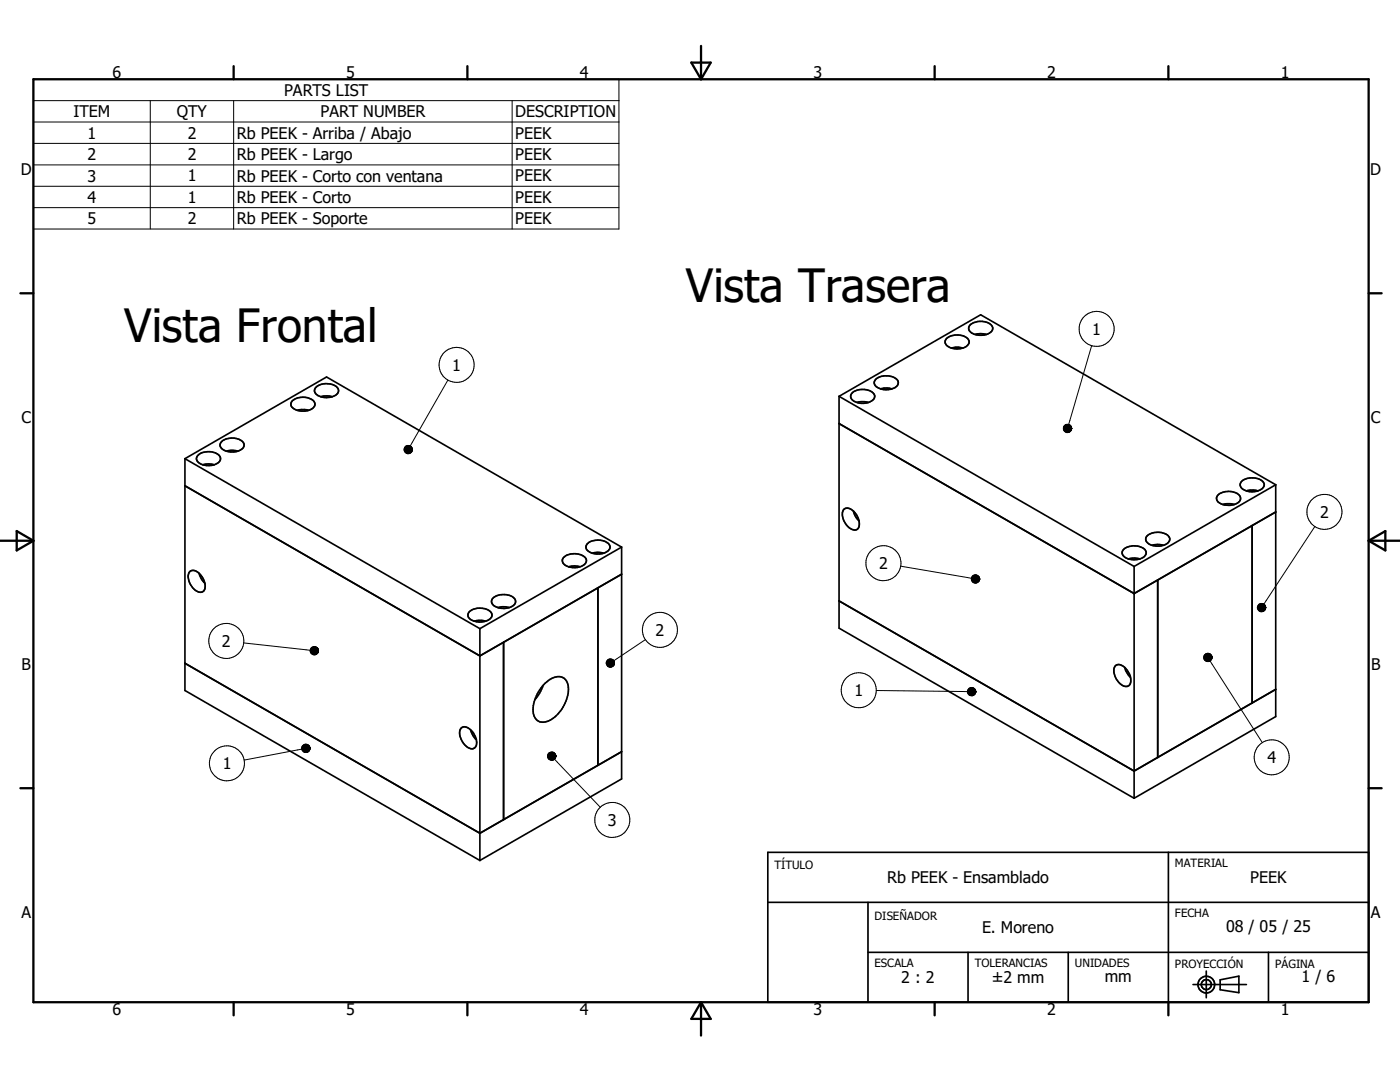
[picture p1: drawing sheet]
<svg xmlns="http://www.w3.org/2000/svg" width="279mm" height="216mm" viewBox="0 0 279 216" stroke-linecap="round" stroke-linejoin="round" font-family="sans-serif">
<g fill="none" stroke="#000" stroke-width=".33">
<path d="M58.3 80a3.3 3.3 0 0 1 4.4 .2 1.21 1.21 0 0 1-1.1 1.7 2.89 2.89 0 0 1-3.5-1v-.6zM63.1 77.3a3.3 3.3 0 0 1 4.3 .2 1.21 1.21 0 0 1-1.1 1.7 2.89 2.89 0 0 1-3.5-1.1v-.5zM64 79.2l.9-.2 1.4 .2M167.5 79.1l58.8 33.9M167.5 79.1v46.2l58.8 34M167.5 79.1l28.2-16.3 58.9 33.9M170.1 78.3a3.3 3.3 0 0 1 4.4 .4 1.16 1.16 0 0 1-1 1.6 3 3 0 0 1-3.7-.9v-.5zM174.8 75.6a3.3 3.3 0 0 1 4.4 .4 1.2 1.2 0 0 1-1 1.5 3 3 0 0 1-3.7-.9v-.5zM175.7 77.6l.9-.2 1.4 .2M189 67.5a3.2 3.2 0 0 1 4.3 .4 1.47 1.47 0 0 1-1.6 1.7 2.59 2.59 0 0 1-3.1-1.3v-.3zM189.9 69.5l.8-.2 1.5 .2M193.7 64.8a3.2 3.2 0 0 1 4.3 .3 1.19 1.19 0 0 1-1 1.6 3.4 3.4 0 0 1-3.6-.7l-.1-.7z"/>
<path d="M194.6 66.7l1.1-.1 1.2 .1M36.9 91.5l28.3-16.3 58.9 34M36.9 96.9l58.9 34M36.9 91.5l58.9 33.9M36.9 91.5v46.3l58.9 33.9M39.5 90.9a3.3 3.3 0 0 1 4.4 .2 1.12 1.12 0 0 1-.9 1.5 3.1 3.1 0 0 1-3.7-.7l-.1-.6zM40.5 92.7a3.7 3.7 0 0 1 2.2 0M44.4 88a3.3 3.3 0 0 1 4.2 .3 1.12 1.12 0 0 1-.9 1.6 3 3 0 0 1-3.8-.9l.1-.5zM45.2 90a3.8 3.8 0 0 1 2.3 0M59.3 81.9l.9-.2 1.4 .2M167.5 84.5l58.8 33.9M171 80.3l.9-.1 1.4 .1"/>
<path d="M243 98.9a3.2 3.2 0 0 1 4.5 .2 1.08 1.08 0 0 1-.8 1.4 3.4 3.4 0 0 1-3.8-.6l-.1-.5zM247.7 96.1a3.2 3.2 0 0 1 4.5 .2 1.2 1.2 0 0 1-1 1.6 3 3 0 0 1-3.6-.9l-.1-.5zM248.7 97.9l.9-.1 1.4 .1M254.6 96.7v46.3l-28.3 16.3M254.6 96.7l-28.3 16.3M38 114a1.65 1.65 0 0 1 2.1 .8 2.71 2.71 0 0 1 .5 3.2 1.31 1.31 0 0 1-1.7-.3 2.8 2.8 0 0 1-.9-3.7zM39.7 114.4l.5 1.1 .7 .9M98.4 119.4a3.3 3.3 0 0 1 4.4 .2 1.2 1.2 0 0 1-1.2 1.6 2.93 2.93 0 0 1-3.5-1l.1-.5zM112.5 111.2a3.2 3.2 0 0 1 4.5 .4 1.41 1.41 0 0 1-1.5 1.6 2.72 2.72 0 0 1-3.2-1.1l-.1-.4zM113.5 113.1a3.7 3.7 0 0 1 2.3 0M117.2 108.5a3.3 3.3 0 0 1 4.4 .2 1.09 1.09 0 0 1-.8 1.6 3.2 3.2 0 0 1-3.8-.8v-.5zM118.2 110.4l1.1-.2 1.2 .2"/>
<path d="M119.3 117.3v35.4l4.8-2.7-28.3 16.3-58.9-34M124.1 109.2v46.2l-28.3 16.3M124.1 114.6l-28.3 16.3M124.1 109.2l-28.3 16.2M167.5 119.9l58.8 34M168.4 101.6a1.93 1.93 0 0 1 2.6 1.2 2.39 2.39 0 0 1 .1 2.8 1.89 1.89 0 0 1-2.4-1.1 2.63 2.63 0 0 1-.3-2.9zM170.3 102a4 4 0 0 0 1.1 1.9M224.3 109.6a3.3 3.3 0 0 1 4.4 .3 1.3 1.3 0 0 1-1.3 1.7 2.66 2.66 0 0 1-3.5-1.2l.1-.3zM225.2 111.5l1.1-.1 1.2 .1M226.3 113v46.3M226.3 118.4l28.3-16.2-4.7 2.7v35.4M226.3 118.4l4.7-2.7v35.4l-4.7 2.8"/>
<path d="M228.9 107a3.2 3.2 0 0 1 4.5 .2 1.3 1.3 0 0 1-1.3 1.6 2.89 2.89 0 0 1-3.4-.9v-.6zM229.9 108.8a3.7 3.7 0 0 1 2.3 0M244 100.7l.9-.2 1.4 .2M93.7 122.1a3.2 3.2 0 0 1 4.4 .3 1.46 1.46 0 0 1-1.4 1.6 2.82 2.82 0 0 1-3.3-1.1l.1-.5zM94.7 123.9l.8-.1 1.4 .1M95.8 125.4v46.3M95.8 130.9l4.7-2.7v35.3M99.4 121.2l.8-.1 1.4 .1M108.4 136.8l-.7 1.5-1 1.3M108.5 136.6a3.5 3.5 0 0 1 3.9-1.4 3 3 0 0 1 .9 3.5 7.1 7.1 0 0 1-4.5 5.4 2.08 2.08 0 0 1-2.4-2.5 8.2 8.2 0 0 1 2.1-5zM222.6 132.8a1.73 1.73 0 0 1 2.4 .9 2.52 2.52 0 0 1 .3 3.1 2.1 2.1 0 0 1-2.5-1.4 2.38 2.38 0 0 1-.2-2.6zM224.5 133.2l.3 .8 .8 1.2"/>
<path d="M254.6 137.6l-28.3 16.3M92 145.3a1.41 1.41 0 0 1 2.1 .5 3 3 0 0 1 .8 3.2 1.29 1.29 0 0 1-2.1-.3 2.91 2.91 0 0 1-.8-3.4zM93.9 145.6l.4 1.1 .8 .9M153.2 170.1h119.9v29.9h-119.9zM233.2 170.1v29.9M153.2 180.1h119.9M173.2 190h99.9M173.2 180.1v19.9M193.2 190v10M213.2 190v10M238.1 196.5h10.6M240.7 193.8v5.3"/>
<path d="M243.5 195.5l3.7-.7v3.3l-3.7-.6zM253.1 190v10"/>
<circle cx="240.7" cy="196.5" r="1.66"/>
<circle cx="240.8" cy="196.5" r=".99"/>
</g>
<g fill="none" stroke="#000" stroke-width=".46">
<path d="M6.7 15.8h266.4v184.2h-266.4zM46.6 13.2v2.6M93.3 13.2v2.6M138 12.5h3.8l-1.9 3.3zM139.9 9.2v6.6M186.5 13.2v2.6M233.2 13.2v2.6M4.1 58.5h2.6M273.1 58.5h2.6M0 107.9h6.7M3.3 106l3.4 1.9-3.4 1.9zM273.1 107.9h6.3"/>
<path d="M273.1 107.9l3.4-1.9v3.8zM4.1 157.3h2.6M273.1 157.3h2.6M46.6 200v2.6M93.3 200v2.6M139.9 200v6.6M139.9 200l1.9 3.3h-3.8zM186.5 200v2.6M233.2 200v2.6"/>
</g>
<g fill="none" stroke="#000" stroke-width=".2">
<path d="M6.7 15.8h116.8v29.9h-116.8zM6.7 20.1h116.8M6.7 24.3h116.8M6.7 28.6h116.8M6.7 32.9h116.8M6.7 37.2h116.8M30 20.1v25.6M46.6 20.1v25.6M102.2 20.1v25.6M6.7 41.4h116.8M89.4 75.8l-7.5 13.2M217.9 69l-4.6 15.7"/>
<path d="M179.8 113l14.1 2.4M262.4 105.1l-10.2 15.4M48.6 128.3l13.3 1.5M128.8 127.6l-6.3 4.2M174.9 137.8l18.2 .2M241.5 131.9l10.4 16.3M60.2 149.5l-11.5 2.2M110.7 151.5l9.1 9.6"/>
<circle cx="91.1" cy="72.8" r="3.5"/>
<circle cx="218.9" cy="65.6" r="3.5"/>
<circle cx="176.3" cy="112.4" r="3.5"/>
<circle cx="264.3" cy="102.1" r="3.5"/>
<circle cx="45.2" cy="127.9" r="3.5"/>
<circle cx="131.7" cy="125.7" r="3.5"/>
<circle cx="171.4" cy="137.7" r="3.5"/>
<circle cx="45.3" cy="152.3" r="3.5"/>
<circle cx="253.8" cy="151.1" r="3.5"/>
<circle cx="122.2" cy="163.6" r="3.5"/>
</g>
<g fill="#000" stroke="#000" stroke-width=".2">
<path d="M82.2 89.4l.1 .3zM82.1 89.2l.2 .5zM82 89.1l.3 .6zM81.9 89l.4 .7zM81.7 88.9l.2 .1 .4 .7zM81.5 88.9h.2l.6 .8zM81.3 88.9h.2l.8 .8zM81.2 88.9h.1l1 .8zM81 89l.2-.1 1.1 .8zM80.9 89.1l.1-.1 1.3 .7zM80.9 89.1l1.4 .6-1.5-.4zM80.8 89.3l1.5 .4-1.6-.3z"/>
<path d="M80.7 89.4l1.6 .3-1.7-.1zM80.6 89.6l1.7 .1-1.7 .1zM80.6 89.8l1.7-.1-1.6 .3zM80.7 90l1.6-.3-1.5 .4zM80.8 90.1l1.5-.4-1.4 .6zM80.9 90.3l1.4-.6-1.3 .7zM81 90.4l1.3-.7-1.1 .8zM81.2 90.5l1.1-.8-1 .8zM81.3 90.5l1-.8-.8 .8zM82.3 89.7l-.6 .8h-.2zM82.3 89.7l-.6 .8zM82.3 89.7l-.4 .7z"/>
<path d="M82.3 89.7l-.3 .6zM82.3 89.7l-.2 .5zM82.3 89.7l-.1 .4zM82.3 89.7v.2zM213.8 85.1l.1 .4zM213.7 85l.2 .5zM213.6 84.8l.3 .7zM213.4 84.7l.5 .8zM213.3 84.7h.1l.5 .8zM213.1 84.7h.2l.6 .8zM212.9 84.7h.2l.8 .8zM212.7 84.7h.2l1 .8z"/>
<path d="M212.6 84.8l.1-.1 1.2 .8zM212.4 84.9l.2-.1 1.3 .7zM212.4 84.9l1.5 .6-1.6-.4zM212.3 85.1l1.6 .4-1.7-.3zM212.2 85.2l1.7 .3-1.7-.1zM212.2 85.4l1.7 .1-1.7 .1zM212.2 85.6l1.7-.1-1.7 .3zM212.2 85.8l1.7-.3-1.6 .4zM212.3 85.9l1.6-.4-1.5 .6zM212.4 86.1l1.5-.6-1.3 .7zM212.6 86.2l1.3-.7-1.2 .8zM212.7 86.3l1.2-.8-1 .8z"/>
<path d="M212.9 86.3l1-.8-.8 .8zM213.9 85.5l-.6 .8h-.2zM213.9 85.5l-.6 .8zM213.9 85.5l-.5 .7zM213.9 85.5l-.3 .6zM213.9 85.5l-.2 .5zM213.9 85.5l-.1 .3zM213.9 85.5l-.1 .2zM195.4 115.2l.1 .3zM195.3 115l.2 .5zM195.2 114.9l.3 .6zM195.1 114.8l.4 .7z"/>
<path d="M194.9 114.7l.6 .8zM194.7 114.7h.2l.6 .8zM194.5 114.7h.2l.8 .8zM194.4 114.8l.1-.1 1 .8zM194.2 114.8h.2l1.1 .7zM194.1 115l.1-.2 1.3 .7zM194.1 115l1.4 .5-1.5-.4zM194 115.1l1.5 .4-1.6-.2zM193.9 115.3l1.6 .2-1.6-.1zM193.9 115.4l1.6 .1-1.6 .1zM193.9 115.6l1.6-.1-1.6 .3zM193.9 115.8l1.6-.3-1.5 .4z"/>
<path d="M194 115.9l1.5-.4-1.4 .6zM194.1 116.1l1.4-.6-1.3 .7zM194.2 116.2l1.3-.7-1.1 .8zM194.4 116.3l1.1-.8-1 .9zM194.5 116.4l1-.9-.8 .9zM195.5 115.5l-.6 .8-.2 .1zM195.5 115.5l-.6 .8zM195.5 115.5l-.4 .8zM195.5 115.5l-.3 .7zM195.5 115.5l-.2 .5zM195.5 115.5l-.1 .4zM195.5 115.5v.2z"/>
<path d="M63.5 129.5l.1 .3zM63.4 129.3l.2 .5zM63.3 129.2l.3 .6zM63.1 129.1l.5 .7zM63 129l.6 .8zM62.8 129h.2l.6 .8zM62.6 129h.2l.8 .8zM62.4 129.1l.2-.1 1 .8zM62.3 129.1h.1l1.2 .7zM62.1 129.3l.2-.2 1.3 .7zM62.1 129.3l1.5 .5-1.6-.4zM62 129.4l1.6 .4-1.7-.2z"/>
<path d="M61.9 129.6l1.7 .2h-1.7zM61.9 129.8h1.7l-1.7 .1zM61.9 129.9l1.7-.1-1.7 .3zM61.9 130.1l1.7-.3-1.6 .5zM62 130.3l1.6-.5-1.5 .6zM62.1 130.4l1.5-.6-1.3 .7zM62.3 130.5l1.3-.7-1.2 .8zM62.4 130.6l1.2-.8-1 .9zM62.6 130.7l1-.9-.8 .9zM63.6 129.8l-.6 .8-.2 .1zM63.6 129.8l-.6 .8zM63.6 129.8l-.5 .8z"/>
<path d="M63.6 129.8l-.3 .7zM63.6 129.8l-.2 .5zM63.6 129.8l-.1 .4zM63.6 129.8l-.1 .2zM122.6 132v.3zM122.5 131.8l.1 .5zM122.4 131.7l.2 .6zM122.2 131.6l.4 .7zM122 131.5l.2 .1 .4 .7zM121.8 131.5h.2l.6 .8zM121.7 131.5h.1l.8 .8zM121.5 131.5h.2l.9 .8z"/>
<path d="M121.3 131.6l.2-.1 1.1 .8zM121.2 131.7l.1-.1 1.3 .7zM121.2 131.7l1.4 .6-1.5-.4zM121.1 131.9l1.5 .4-1.6-.3zM121 132l1.6 .3-1.6-.1zM121 132.2l1.6 .1-1.6 .1zM121 132.4l1.6-.1-1.6 .3zM121 132.6l1.6-.3-1.5 .4zM121.1 132.7l1.5-.4-1.4 .6zM121.2 132.9l1.4-.6-1.3 .7zM121.3 133l1.3-.7-1.1 .8zM121.5 133.1l1.1-.8-.9 .8z"/>
<path d="M121.7 133.1l.9-.8-.8 .8zM122.6 132.3l-.6 .8h-.2zM122.6 132.3l-.6 .8zM122.6 132.3l-.4 .7zM122.6 132.3l-.2 .6zM122.6 132.3l-.1 .5zM122.6 132.3v.4zM122.6 132.3v.2zM194.6 137.7l.1 .3zM194.6 137.5l.1 .5zM194.4 137.4l.3 .6zM194.3 137.3l.4 .7z"/>
<path d="M194.1 137.2l.6 .8zM194 137.2l.7 .8zM193.8 137.2h.2l.7 .8zM193.6 137.2h.2l.9 .8zM193.4 137.3l.2-.1 1.1 .8zM193.3 137.5l.1-.2 1.3 .7zM193.3 137.5l1.4 .5-1.5-.4zM193.2 137.6l1.5 .4-1.6-.2zM193.1 137.8l1.6 .2-1.6-.1zM193.1 137.9l1.6 .1-1.6 .1zM193.1 138.1l1.6-.1-1.6 .3zM193.1 138.3l1.6-.3-1.5 .4z"/>
<path d="M193.2 138.4l1.5-.4-1.4 .6zM193.3 138.6l1.4-.6-1.3 .7zM193.4 138.7l1.3-.7-1.1 .8zM193.6 138.8l1.1-.8-.9 .8zM193.8 138.8l.9-.8-.7 .8zM194.7 138l-.6 .8h-.1zM194.7 138l-.6 .8zM194.7 138l-.4 .7zM194.7 138l-.3 .6zM194.7 138l-.1 .5zM194.7 138l-.1 .4zM194.7 138v.2z"/>
<path d="M241.8 130.8l.1 .4zM241.7 130.7l.2 .5zM241.6 130.5l.3 .7zM241.4 130.4l.5 .8zM241.3 130.4h.1l.5 .8zM241.1 130.3l.8 .9zM240.9 130.4l.2-.1 .8 .9zM240.7 130.4h.2l1 .8zM240.6 130.5l.1-.1 1.2 .8zM240.4 130.6l.2-.1 1.3 .7zM240.4 130.6l1.5 .6-1.6-.5zM240.3 130.7l1.6 .5-1.6-.3z"/>
<path d="M240.3 130.9l1.6 .3-1.7-.1zM240.2 131.1l1.7 .1-1.7 .1zM240.2 131.3l1.7-.1-1.6 .3zM240.3 131.5l1.6-.3-1.6 .4zM240.3 131.6l1.6-.4-1.5 .6zM240.4 131.8l1.5-.6-1.3 .7zM240.6 131.9l1.3-.7-1.2 .8zM240.7 132l1.2-.8-1 .8zM240.9 132l1-.8-.8 .8zM241.9 131.2l-.6 .8h-.2zM241.9 131.2l-.6 .8zM241.9 131.2l-.5 .7z"/>
<path d="M241.9 131.2l-.3 .6zM241.9 131.2l-.2 .5zM241.9 131.2l-.1 .3zM241.9 131.2v.2zM252.5 120.9l.1 .3zM252.4 120.7l.2 .5zM252.3 120.6l.3 .6zM252.2 120.5l.4 .7zM252 120.4l.2 .1 .4 .7zM251.8 120.4h.2l.6 .8zM251.6 120.4h.2l.8 .8zM251.5 120.5l.1-.1 1 .8z"/>
<path d="M251.3 120.5h.2l1.1 .7zM251.2 120.7l.1-.2 1.3 .7zM251.2 120.7l1.4 .5-1.5-.4zM251.1 120.8l1.5 .4-1.6-.2zM251 121l1.6 .2h-1.7zM250.9 121.2h1.7l-1.7 .1zM250.9 121.3l1.7-.1-1.6 .3zM251 121.5l1.6-.3-1.5 .5zM251.1 121.7l1.5-.5-1.4 .6zM251.2 121.8l1.4-.6-1.3 .7zM251.3 121.9l1.3-.7-1.1 .8zM251.5 122l1.1-.8-1 .9z"/>
<path d="M251.6 122.1l1-.9-.8 .9zM252.6 121.2l-.6 .8-.2 .1zM252.6 121.2l-.6 .8zM252.6 121.2l-.4 .8zM252.6 121.2l-.3 .7zM252.6 121.2l-.2 .5zM252.6 121.2l-.1 .4zM252.6 121.2v.2zM61.8 149l.1 .3zM61.7 148.8l.2 .5zM61.6 148.7l.3 .6zM61.4 148.6l.5 .7z"/>
<path d="M61.3 148.5l.6 .8zM61.1 148.5h.2l.6 .8zM60.9 148.5h.2l.8 .8zM60.7 148.5h.2l1 .8zM60.6 148.6l.1-.1 1.2 .8zM60.4 148.7l.2-.1 1.3 .7zM60.4 148.7l1.5 .6-1.6-.4zM60.3 148.9l1.6 .4-1.7-.2zM60.2 149.1l1.7 .2-1.7-.1zM60.2 149.2l1.7 .1-1.7 .1zM60.2 149.4l1.7-.1-1.7 .3zM60.2 149.6l1.7-.3-1.6 .4z"/>
<path d="M60.3 149.7l1.6-.4-1.5 .6zM60.4 149.9l1.5-.6-1.3 .7zM60.6 150l1.3-.7-1.2 .8zM60.7 150.1l1.2-.8-1 .8zM60.9 150.1l1-.8-.8 .8zM61.9 149.3l-.6 .8h-.2zM61.9 149.3l-.5 .8h-.1zM61.9 149.3l-.5 .8zM61.9 149.3l-.3 .7zM61.9 149.3l-.2 .5zM61.9 149.3l-.1 .4zM61.9 149.3l-.1 .2z"/>
<path d="M110.9 150.5v.4zM110.8 150.4l.1 .5zM110.6 150.2l.3 .7zM110.5 150.1l.4 .8zM110.3 150.1l.6 .8zM110.1 150l.2 .1 .6 .8zM110 150.1l.1-.1 .8 .9zM109.8 150.1h.2l.9 .8zM109.6 150.2l.2-.1 1.1 .8zM109.5 150.3l.1-.1 1.3 .7zM109.5 150.3l1.4 .6-1.5-.4zM109.4 150.5l1.5 .4-1.6-.3z"/>
<path d="M109.3 150.6l1.6 .3-1.6-.1zM109.3 150.8l1.6 .1-1.6 .1zM109.3 151l1.6-.1-1.6 .2zM109.3 151.1l1.6-.2-1.5 .4zM109.4 151.3l1.5-.4-1.4 .6zM109.5 151.5l1.4-.6-1.3 .7zM109.6 151.6l1.3-.7-1.1 .7zM109.8 151.6l1.1-.7-.9 .8zM110 151.7l.9-.8-.8 .8zM110.9 150.9l-.6 .8h-.2zM110.9 150.9l-.6 .8zM110.9 150.9l-.4 .7z"/>
<path d="M110.9 150.9l-.3 .6zM110.9 150.9l-.1 .5zM110.9 150.9v.3zM110.9 150.9v.2z"/>
</g>
<g font-size="9.1">
<text x="136.9" y="60.2">Vista Trasera</text>
<text x="24.8" y="68.2">Vista Frontal</text>
</g>
<g font-size="3.2">
<text x="22.5" y="15.6">6</text>
<text x="69.1" y="15.6">5</text>
<text x="115.7" y="15.6">4</text>
<text x="162.3" y="15.6">3</text>
<text x="209" y="15.6">2</text>
<text x="255.6" y="15.6">1</text>
<text x="14.6" y="23.4">ITEM</text>
<text x="35.3" y="23.4">QTY</text>
<text x="56.7" y="19.1">PARTS LIST</text>
<text x="64" y="23.4">PART NUMBER</text>
<text x="102.8" y="23.4">DESCRIPTION</text>
<text x="17.4" y="27.7">1</text>
<text x="37.5" y="27.7">2</text>
<text x="47.2" y="27.7">Rb PEEK - Arriba / Abajo</text>
<text x="102.8" y="27.7">PEEK</text>
<text x="4.1" y="35">D</text>
<text x="17.4" y="32">2</text>
<text x="37.5" y="32">2</text>
<text x="47.2" y="32">Rb PEEK - Largo</text>
<text x="102.8" y="31.9">PEEK</text>
<text x="273.5" y="35">D</text>
<text x="17.4" y="36.2">3</text>
<text x="17.4" y="40.5">4</text>
<text x="37.5" y="36.2">1</text>
<text x="37.5" y="40.5">1</text>
<text x="47.2" y="36.2">Rb PEEK - Corto con ventana</text>
<text x="47.2" y="40.5">Rb PEEK - Corto</text>
<text x="102.8" y="36.2">PEEK</text>
<text x="102.8" y="40.5">PEEK</text>
<text x="17.4" y="44.7">5</text>
<text x="37.5" y="44.7">2</text>
<text x="47.2" y="44.8">Rb PEEK - Soporte</text>
<text x="102.8" y="44.7">PEEK</text>
<text x="218" y="66.8">1</text>
<text x="90.3" y="74">1</text>
<text x="4.3" y="84.4">C</text>
<text x="273.6" y="84.4">C</text>
<text x="263.4" y="103.3">2</text>
<text x="175.4" y="113.6">2</text>
<text x="44.3" y="129.1">2</text>
<text x="130.9" y="126.9">2</text>
<text x="4.3" y="133.7">B</text>
<text x="273.6" y="133.7">B</text>
<text x="170.5" y="138.9">1</text>
<text x="44.4" y="153.5">1</text>
<text x="252.9" y="152.3">4</text>
<text x="121.3" y="164.8">3</text>
<text x="177" y="176.2">Rb PEEK - Ensamblado</text>
<text x="249.5" y="176.2">PEEK</text>
<text x="4.3" y="183.1">A</text>
<text x="273.6" y="183.1">A</text>
<text x="196" y="186.1">E. Moreno</text>
<text x="244.7" y="186">08 / 05 / 25</text>
<text x="179.9" y="196.2">2 : 2</text>
<text x="198" y="196.2">±2 mm</text>
<text x="220.5" y="195.9">mm</text>
<text x="259.8" y="196">1 / 6</text>
<text x="22.5" y="202.6">6</text>
<text x="69.1" y="202.6">5</text>
<text x="115.7" y="202.6">4</text>
<text x="162.3" y="202.6">3</text>
<text x="209" y="202.6">2</text>
<text x="255.6" y="202.6">1</text>
</g>
<g font-size="2.3">
<text x="154.6" y="173.4">TÍTULO</text>
<text x="234.5" y="173.1">MATERIAL</text>
<text x="174.5" y="183.6">DISEÑADOR</text>
<text x="234.5" y="183">FECHA</text>
<text x="174.5" y="193">ESCALA</text>
<text x="194.5" y="193">TOLERANCIAS</text>
<text x="214.5" y="193">UNIDADES</text>
<text x="234.5" y="193.1">PROYECCIÓN</text>
<text x="254.5" y="193.1">PÁGINA</text>
</g>
</svg>
